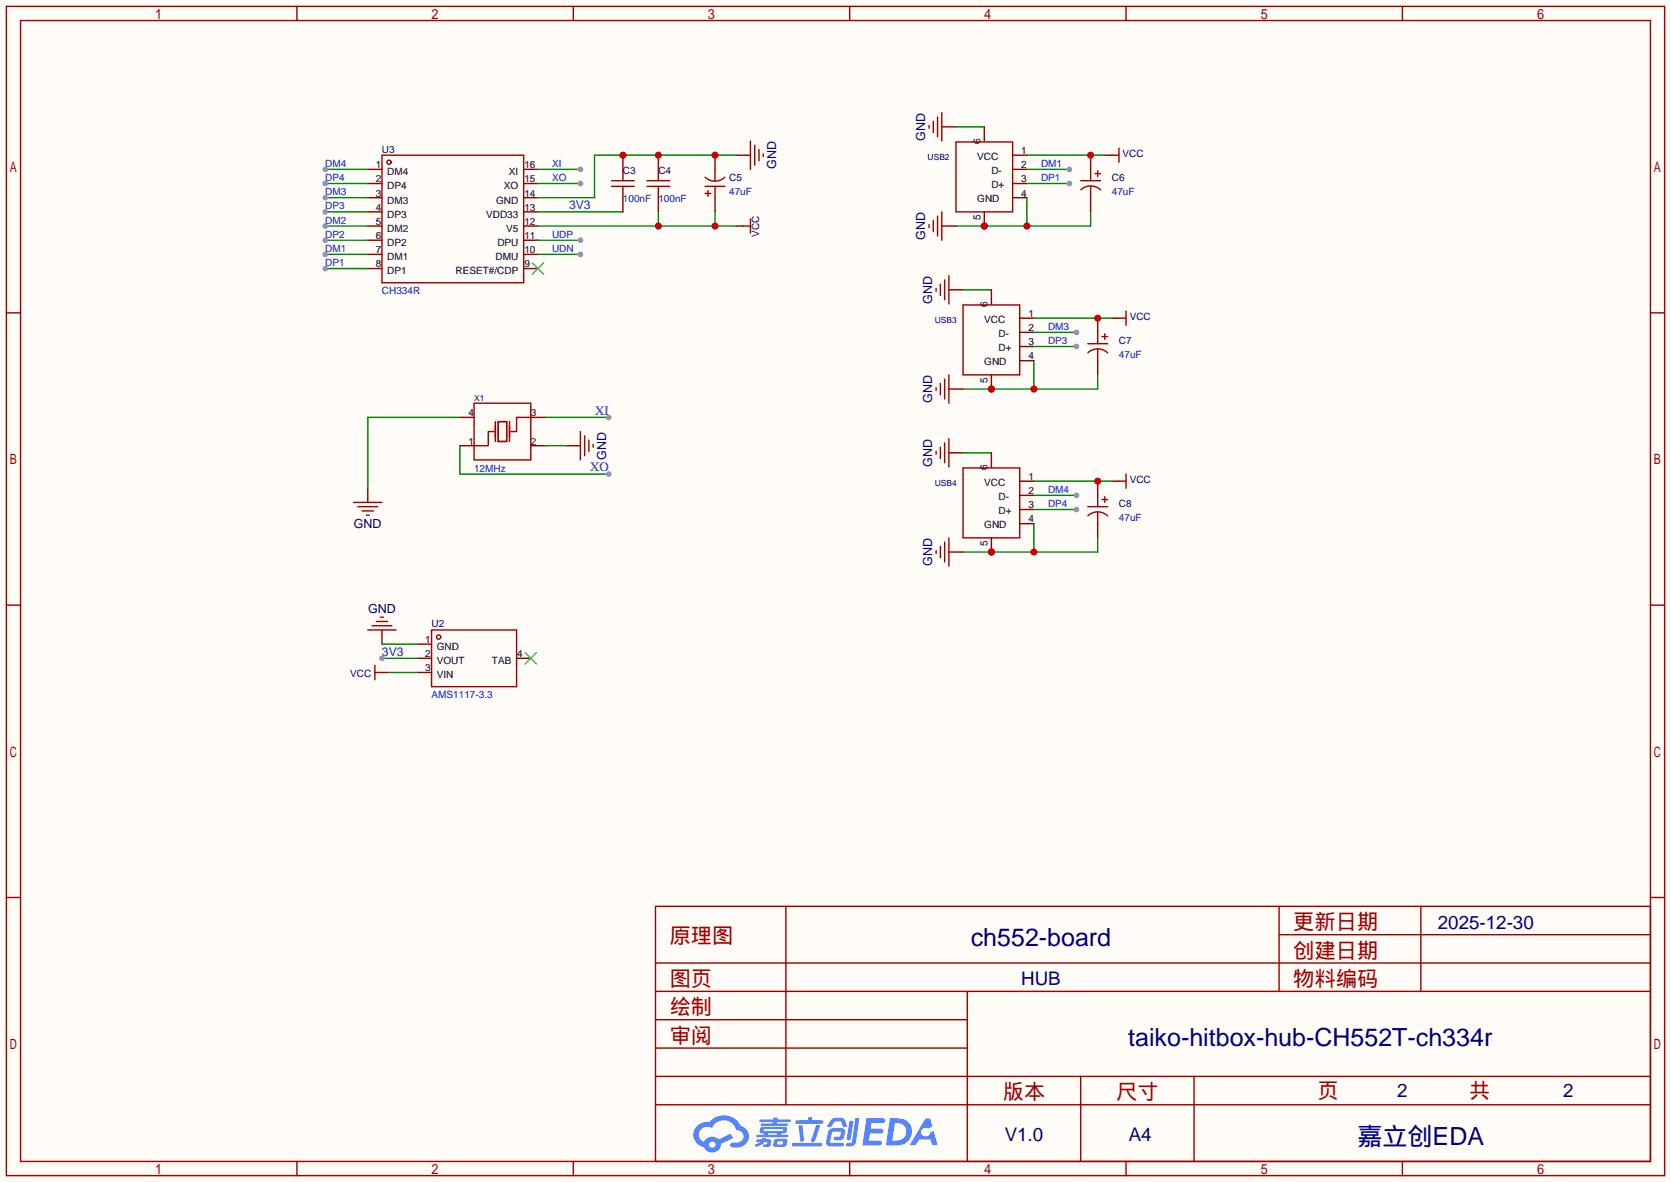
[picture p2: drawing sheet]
<svg xmlns="http://www.w3.org/2000/svg" width="299mm" height="212mm" viewBox="0 0 299 212" stroke-linecap="round" stroke-linejoin="round" font-family="sans-serif">
<path d="M0 0h299.5v211.8h-299.5z" fill="#fffcf7"/>
<g fill="none" stroke="#a10000" stroke-width=".25">
<path d="M1.1 1.1h297.2v209.6h-297.2zM3.7 3.7h292.1v204.5h-292.1zM53.2 1.1v2.6M102.7 1.1v2.6M152.3 1.1v2.6M201.8 1.1v2.6M251.3 1.1v2.6M1.1 56.1h2.6M295.8 56.1h2.5M1.1 108.5h2.6M295.8 108.5h2.5M1.1 160.8h2.6"/>
<path d="M117.5 162.4h178.3v45.8h-178.3zM117.5 177.7h178.3M117.5 172.6h178.3M140.8 162.4v35.6M173.4 177.7v30.5M229.2 162.4v15.3M229.2 167.5h66.6M254.6 162.4v15.3M295.8 160.8h2.5M117.5 182.8h55.9M117.5 198h178.3M117.5 192.9h178.3"/>
<path d="M117.5 187.8h55.9M193.7 192.9v15.3M214 192.9v15.3M53.2 208.2v2.5M102.7 208.2v2.5M152.3 208.2v2.5M201.8 208.2v2.5M251.3 208.2v2.5"/>
</g>
<g fill="#5487ff">
<path d="M155.3 200.4h2.1a.97 .97 0 0 1 1.3 .4 .53 .53 0 0 1-.7 .5h-1.8l-.2 1h1.9a.43 .43 0 0 1 .4 .5 .43 .43 0 0 1-.5 .3h-1.9l-.2 1.3h1.7a.45 .45 0 0 1 .6 .2 .45 .45 0 0 1-.2 .6l-3.2 .1z"/>
<path d="M165.9 200.5h.8l.4 1.4-.7 .4a.82 .82 0 0 0-1.2 .1 .82 .82 0 0 0 .1 1.1 .82 .82 0 0 0 1.2 0l.2-.5 .6-.3 .7 2.5h-.9l-.3-1h-2.1l-.6 1h-1.1z"/>
<path d="M152.2 200.9h.8l-.5 3.2a.36 .36 0 0 1-.4 .3 .36 .36 0 0 1-.3-.4z"/>
<path d="M153.3 200.4h.7l-.6 4.3a1.13 1.13 0 0 1-1.8 .6l.2-.4 .7-.1 .2-.2z"/>
<path d="M149 200.7l.6-.4h1a.77 .77 0 0 1 .9 .6l.3 .9-.2 .2h-.5l-.4-1h-.9a1.3 1.3 0 0 0-.8 .9l-.6 .1-.2-.2z"/>
<path d="M148.6 202.5l.5-.3h1.7a.66 .66 0 0 1 .6 .9l-.1 .4a.81 .81 0 0 1-.9 .9h-.7a.32 .32 0 0 1-.3-.4 .32 .32 0 0 1 .4-.3h.7l.3-.9-1.7 .1-.3 1.9h2.1a.32 .32 0 0 1 .4 .4 .32 .32 0 0 1-.4 .3l-2.3-.1-.5-.3v-.5z"/>
<path d="M142 204.8h5a.33 .33 0 0 1 .3 .4 .33 .33 0 0 1-.3 .3h-4.9l-.2-.2z"/>
<path d="M146.3 201.6h.7l-1 2.9a.36 .36 0 0 1-.4 .2 .36 .36 0 0 1-.3-.3z"/>
<path d="M143.1 201.7h.7l.3 2.6a.34 .34 0 0 1-.3 .3 .34 .34 0 0 1-.4-.2z"/>
<path d="M142.6 200.8h2.2l.1-.4 .1-.2h.6l-.1 .6h1.8a.32 .32 0 0 1 .3 .3 .32 .32 0 0 1-.4 .3h-4.5l-.1-.1z"/>
<path d="M135.6 204.2h.9l.1-.2 .7-.1-.1 .3h.9a.82 .82 0 0 1-.6 1.3h-.7v-.4l.7-.1v-.3h-.5l-.5 .4-1 .4-.2-.4 1-.4h-.8z"/>
<path d="M136.1 200.6h2.5v-.3h.8l-.1 .3h2.2l.2 .3-.2 .2h-2.3v.3h1.8l.2 .2-.2 .2h-4.5l-.2-.2 .1-.2h2l.1-.3h-2.3l-.1-.2z"/>
<path d="M159.5 200.4l-.7 4.9h1.6a2.47 2.47 0 0 0 2.9-1.7 2.47 2.47 0 0 0-1.4-3zM160.4 201.3a1.61 1.61 0 0 1 2 1.4 1.61 1.61 0 0 1-1.8 1.7h-.7z"/>
<path d="M136.3 202.2a.55 .55 0 0 0-.2 .7 .55 .55 0 0 0 .7 .2l.1 .3h-1.3v.4h5.5l.2-.2-.2-.2h-1.2l.2-.3a.7 .7 0 0 0 .8-.2 .7 .7 0 0 0 0-.9h-4.1zM136.9 202.4h3.3l.2 .1-.2 .2h-3.2l-.2-.1zM137.6 203.1h1.7l-.2 .3h-1.4z"/>
<path d="M138.8 204.3a1.05 1.05 0 0 0-.1 1.2 2.91 2.91 0 0 0 2.2-.2 .98 .98 0 0 0 0-1.2h-1.6zM139.4 204.6l.8-.1 .1 .1v.3l-.2 .2h-.8z"/>
<path d="M125 201.7a2.23 2.23 0 0 0-.7 2.3 2.23 2.23 0 0 0 1.8 1.6 1.58 1.58 0 0 0 1.8 .9 1.58 1.58 0 0 0 1.3-1.5l2.2-1-.5-.8-2.1 1a1.65 1.65 0 0 0-2.6 .5 1.45 1.45 0 0 1-.8-2 1.45 1.45 0 0 1 2-.7l.2 .1a2.3 2.3 0 0 1 2.3-1.3 2.3 2.3 0 0 1 2.1 1.7 1.12 1.12 0 0 1 1.2 1.1 1.12 1.12 0 0 1-1.1 1.2h-.7a.45 .45 0 0 0-.6 .3 .45 .45 0 0 0 .5 .6 2.26 2.26 0 0 0 2.9-2.5 2.04 2.04 0 0 0-1.5-1.4 3.3 3.3 0 0 0-5.5-.7l-1.2 .1zM127.1 205.2a.57 .57 0 0 1 1.1 0 .57 .57 0 0 1-1.1 0z"/>
</g>
<g fill="none" stroke="#a10000" stroke-width=".25">
<path d="M68.5 27.8h25.4v22.9h-25.4z"/>
<circle cx="69.7" cy="29.1" r=".38"/>
</g>
<g fill="none" stroke="#870000" stroke-width=".25">
<path d="M65.9 30.4h2.6M65.9 32.9h2.6M65.9 35.4h2.6M65.9 38h2.6M93.9 30.4h2.5M93.9 32.9h2.5M93.9 35.4h2.5M93.9 38h2.5M65.9 40.5h2.6M65.9 43.1h2.6M65.9 45.6h2.6M65.9 48.1h2.6"/>
<path d="M93.9 40.5h2.5M93.9 43.1h2.5M93.9 45.6h2.5M93.9 48.1h2.5"/>
</g>
<path d="M95.4 47.1l2 2M97.4 47.1l-2 2" fill="none" stroke="#3c3" stroke-width=".25"/>
<path d="M58.3 45.6h7.6" fill="none" stroke="#008700" stroke-width=".25"/>
<circle cx="58.3" cy="45.6" r=".51" fill="#999"/>
<path d="M58.3 40.5h7.6" fill="none" stroke="#008700" stroke-width=".25"/>
<circle cx="58.3" cy="40.5" r=".51" fill="#999"/>
<path d="M58.3 35.4h7.6" fill="none" stroke="#008700" stroke-width=".25"/>
<circle cx="58.3" cy="35.4" r=".51" fill="#999"/>
<path d="M58.3 30.4h7.6" fill="none" stroke="#008700" stroke-width=".25"/>
<circle cx="58.3" cy="30.4" r=".51" fill="#999"/>
<path d="M58.3 48.1h7.6" fill="none" stroke="#008700" stroke-width=".25"/>
<circle cx="58.3" cy="48.1" r=".51" fill="#999"/>
<path d="M58.3 43.1h7.6" fill="none" stroke="#008700" stroke-width=".25"/>
<circle cx="58.3" cy="43.1" r=".51" fill="#999"/>
<path d="M58.3 38h7.6" fill="none" stroke="#008700" stroke-width=".25"/>
<circle cx="58.3" cy="38" r=".51" fill="#999"/>
<path d="M58.3 32.9h7.6" fill="none" stroke="#008700" stroke-width=".25"/>
<circle cx="58.3" cy="32.9" r=".51" fill="#999"/>
<path d="M96.4 43.1h7.6" fill="none" stroke="#008700" stroke-width=".25"/>
<circle cx="104" cy="43.1" r=".51" fill="#999"/>
<path d="M96.4 45.6h7.6" fill="none" stroke="#008700" stroke-width=".25"/>
<circle cx="104" cy="45.6" r=".51" fill="#999"/>
<path d="M96.4 38h15.2M96.4 30.4h7.6" fill="none" stroke="#008700" stroke-width=".25"/>
<circle cx="104" cy="30.4" r=".51" fill="#999"/>
<path d="M132 40.5h1.2" fill="none" stroke="#870000" stroke-width=".25"/>
<path d="M134.5 39.2v2.6M133.2 40.5h1.3" fill="none" stroke="#a10000" stroke-width=".25"/>
<path d="M118 38v2.5M128.1 38v2.5M96.4 40.5h35.6" fill="none" stroke="#008700" stroke-width=".25"/>
<g fill="#c00">
<circle cx="118" cy="40.5" r=".63"/>
<circle cx="128.1" cy="40.5" r=".63"/>
</g>
<path d="M132 27.8h2.5" fill="none" stroke="#870000" stroke-width=".25"/>
<path d="M134.5 25.3v5.1M135.3 26v3.6M136 26.8v2M136.8 27.6v.5" fill="none" stroke="#a10000" stroke-width=".25"/>
<path d="M96.4 32.9h7.6M132 27.8h-25.4v7.6h-10.2" fill="none" stroke="#008700" stroke-width=".25"/>
<circle cx="104" cy="32.9" r=".51" fill="#999"/>
<path d="M168.8 22.7h2.5M168.8 40.5h2.5" fill="none" stroke="#870000" stroke-width=".25"/>
<path d="M166.5 22.5v.5M167.3 21.7v2M167.3 39.5v2M168 21v3.5M168 38.7v3.6M168.8 20.2v5.1M168.8 38v5.1M166.5 40.3v.5" fill="none" stroke="#a10000" stroke-width=".25"/>
<path d="M171.3 22.7h5.1M184 35.4v5.1M195.5 38v2.5h-24.2" fill="none" stroke="#008700" stroke-width=".25"/>
<g fill="#c00">
<circle cx="176.4" cy="40.5" r=".63"/>
<circle cx="184" cy="40.5" r=".63"/>
</g>
<path d="M170.1 51.9h2.5M170.1 69.7h2.5" fill="none" stroke="#870000" stroke-width=".25"/>
<path d="M167.8 51.7v.5M168.5 50.9v2.1M169.3 50.2v3.5M170.1 49.4v5.1M167.8 69.5v.5M168.5 68.7v2M169.3 67.9v3.6M170.1 67.2v5.1" fill="none" stroke="#a10000" stroke-width=".25"/>
<path d="M172.6 51.9h5.1M185.3 64.6v5.1M196.7 67.2v2.5h-24.1" fill="none" stroke="#008700" stroke-width=".25"/>
<g fill="#c00">
<circle cx="177.7" cy="69.7" r=".63"/>
<circle cx="185.3" cy="69.7" r=".63"/>
</g>
<path d="M170.1 98.9h2.5M170.1 81.2h2.5" fill="none" stroke="#870000" stroke-width=".25"/>
<path d="M169.3 79.4v3.5M170.1 78.6v5.1M167.8 80.9v.5M167.8 98.7v.5M168.5 80.1v2.1M168.5 97.9v2M169.3 97.2v3.5M170.1 96.4v5.1" fill="none" stroke="#a10000" stroke-width=".25"/>
<path d="M172.6 81.2h5.1M185.3 93.9v5M196.7 96.4v2.5h-24.1" fill="none" stroke="#008700" stroke-width=".25"/>
<g fill="#c00">
<circle cx="177.7" cy="98.9" r=".63"/>
<circle cx="185.3" cy="98.9" r=".63"/>
</g>
<path d="M184 32.9h7.6" fill="none" stroke="#008700" stroke-width=".25"/>
<circle cx="191.6" cy="32.9" r=".51" fill="#999"/>
<path d="M185.3 62.1h7.6" fill="none" stroke="#008700" stroke-width=".25"/>
<circle cx="192.9" cy="62.1" r=".51" fill="#999"/>
<path d="M185.3 91.3h7.6" fill="none" stroke="#008700" stroke-width=".25"/>
<circle cx="192.9" cy="91.3" r=".51" fill="#999"/>
<path d="M184 30.4h7.6" fill="none" stroke="#008700" stroke-width=".25"/>
<circle cx="191.6" cy="30.4" r=".51" fill="#999"/>
<path d="M185.3 59.6h7.6" fill="none" stroke="#008700" stroke-width=".25"/>
<circle cx="192.9" cy="59.6" r=".51" fill="#999"/>
<path d="M185.3 88.8h7.6" fill="none" stroke="#008700" stroke-width=".25"/>
<circle cx="192.9" cy="88.8" r=".51" fill="#999"/>
<path d="M198 27.8h1.3M199.3 57h1.2M199.3 86.2h1.2" fill="none" stroke="#870000" stroke-width=".25"/>
<path d="M199.3 27.8h1.2M200.5 26.5v2.6M200.5 57h1.3M201.8 55.8v2.5M200.5 86.2h1.3M201.8 85v2.5" fill="none" stroke="#a10000" stroke-width=".25"/>
<path d="M184 27.8h14M185.3 57h14M82.4 79.9v5.1h26.7M185.3 86.2h14" fill="none" stroke="#008700" stroke-width=".25"/>
<circle cx="109.1" cy="85" r=".51" fill="#999"/>
<path d="M97.7 74.8h11.4" fill="none" stroke="#008700" stroke-width=".25"/>
<circle cx="109.1" cy="74.8" r=".51" fill="#999"/>
<path d="M82.4 74.8h-16.5v12.7M97.7 79.9h3.8" fill="none" stroke="#008700" stroke-width=".25"/>
<path d="M111.6 27.8v2.6M111.6 35.4v2.6M82.4 74.8h2.6M82.4 79.9h2.6M95.1 74.8h2.6M95.1 79.9h2.6M101.5 79.9h2.5M65.9 87.5v2.5" fill="none" stroke="#870000" stroke-width=".25"/>
<g fill="none" stroke="#a10000" stroke-width=".25">
<path d="M85 72.3h10.1v10.1h-10.1zM88.5 77.3h-1v2.6h-2.5M88.8 75.6v3.5M89.3 75.6h1.5v3.5h-1.5zM91.3 75.6v3.5M95.1 74.8h-2.5v2.5h-1M104 77.3v5.1M104.8 78.1v3.6M105.5 78.9v2M106.3 79.6v.5M63.4 90h5.1M64.1 90.8h3.6"/>
<path d="M64.9 91.6h2M65.7 92.3h.5"/>
</g>
<circle cx="111.6" cy="27.8" r=".63" fill="#c00"/>
<path d="M109.6 33.4h4.1M109.6 32.4h4.1M111.6 30.4v2M111.6 33.4v2" fill="none" stroke="#a10000" stroke-width=".25"/>
<path d="M118 27.8v2.6M118 35.4v2.6" fill="none" stroke="#870000" stroke-width=".25"/>
<circle cx="118" cy="27.8" r=".63" fill="#c00"/>
<g fill="none" stroke="#a10000" stroke-width=".25">
<path d="M116 33.4h4M116 32.4h4M118 30.4v2M118 33.4v2M65.9 112.9h5.1M66.7 112.1h3.5M67.2 119.3v2.5M67.4 111.4h2.1M68.2 110.6h.5M77.3 112.9h15.3v10.2h-15.3zM67.2 120.5h1.3"/>
<circle cx="78.6" cy="114.2" r=".38"/>
</g>
<path d="M68.5 112.9v2.5M74.8 115.4h2.5M74.8 118h2.5M92.6 118h2.5M68.5 120.5h1.2M74.8 120.5h2.5" fill="none" stroke="#870000" stroke-width=".25"/>
<path d="M94.1 117l2 2M96.1 117l-2 2" fill="none" stroke="#3c3" stroke-width=".25"/>
<path d="M68.5 115.4h6.3M68.5 118h6.3M69.7 120.5h5.1" fill="none" stroke="#008700" stroke-width=".25"/>
<circle cx="68.5" cy="118" r=".51" fill="#999"/>
<path d="M171.3 25.4h10.2v12.6h-10.2z" fill="none" stroke="#a10000" stroke-width=".25"/>
<path d="M176.4 38v2.5M181.5 27.8h2.5M181.5 30.4h2.5M181.5 32.9h2.5M181.5 35.4h2.5" fill="none" stroke="#870000" stroke-width=".25"/>
<circle cx="176.4" cy="40.5" r=".63" fill="#c00"/>
<path d="M176.4 22.7v2.6M182.8 57h2.5M182.8 59.6h2.5M177.7 67.2v2.5M182.8 62.1h2.5M182.8 64.6h2.5" fill="none" stroke="#870000" stroke-width=".25"/>
<path d="M172.6 54.7h10.1v12.5h-10.1z" fill="none" stroke="#a10000" stroke-width=".25"/>
<circle cx="177.7" cy="69.7" r=".63" fill="#c00"/>
<path d="M177.7 51.9v2.6M177.7 96.4v2.5M182.8 86.2h2.5M182.8 88.8h2.5M182.8 91.3h2.5M182.8 93.9h2.5" fill="none" stroke="#870000" stroke-width=".25"/>
<path d="M172.6 83.9h10.1v12.5h-10.1z" fill="none" stroke="#a10000" stroke-width=".25"/>
<circle cx="177.7" cy="98.9" r=".63" fill="#c00"/>
<path d="M128.1 27.8v2.6M128.1 35.4v2.6M177.7 81.2v2.5" fill="none" stroke="#870000" stroke-width=".25"/>
<path d="M126.4 33.4h3.5" fill="none" stroke="#a10000" stroke-width=".25"/>
<circle cx="128.1" cy="27.8" r=".63" fill="#c00"/>
<path d="M126.4 31.7a2.54 2.54 0 0 0 3.5 .1M126.4 34.7h1M126.9 34.2v1M128.1 30.4v2M128.1 33.4v2M193.7 32.4h3.5" fill="none" stroke="#a10000" stroke-width=".25"/>
<path d="M195.5 27.8v2.6" fill="none" stroke="#870000" stroke-width=".25"/>
<circle cx="195.5" cy="27.8" r=".63" fill="#c00"/>
<path d="M195.5 35.4v2.6M196.7 57v2.6" fill="none" stroke="#870000" stroke-width=".25"/>
<path d="M193.7 34a2.54 2.54 0 0 1 3.5 0M195.5 30.4v2M195.5 33.4v2M196.2 31.1h1M196.7 30.6v1M194.9 61.6h3.6" fill="none" stroke="#a10000" stroke-width=".25"/>
<circle cx="196.7" cy="57" r=".63" fill="#c00"/>
<path d="M196.7 64.6v2.6M196.7 86.2v2.6" fill="none" stroke="#870000" stroke-width=".25"/>
<path d="M196.7 59.6v2M198 59.8v1M195 63.2a2.54 2.54 0 0 1 3.5 .1M196.7 62.6v2M197.5 60.3h1M194.9 90.8h3.6" fill="none" stroke="#a10000" stroke-width=".25"/>
<circle cx="196.7" cy="86.2" r=".63" fill="#c00"/>
<path d="M196.7 93.9v2.5" fill="none" stroke="#870000" stroke-width=".25"/>
<path d="M195 92.4a2.54 2.54 0 0 1 3.5 .1M196.7 88.8v2M196.7 91.8v2.1M197.5 89.5h1M198 89v1" fill="none" stroke="#a10000" stroke-width=".25"/>
<g font-size="4.5" fill="#000080">
<text x="174" y="169.6">ch552-board</text>
<text x="202.2" y="187.4">taiko-hitbox-hub-CH552T-ch334r</text>
<text x="243.3" y="205.2">嘉立创EDA</text>
</g>
<g font-size="3.8" fill="#a00000">
<text x="231.8" y="166.5">更新日期</text>
<text x="120" y="169.1">原理图</text>
<text x="231.8" y="171.6">创建日期</text>
<text x="120" y="176.7">图页</text>
<text x="231.8" y="176.7">物料编码</text>
<text x="120" y="181.8">绘制</text>
<text x="120" y="186.9">审阅</text>
<text x="179.7" y="197">版本</text>
<text x="200" y="197">尺寸</text>
<text x="236.1" y="196.8">页</text>
<text x="263.3" y="196.8">共</text>
</g>
<g font-size="3.4" fill="#000080">
<text x="257.7" y="166.4">2025-12-30</text>
<text x="183" y="176.6">HUB</text>
<text x="250.4" y="196.7">2</text>
<text x="280.1" y="196.7">2</text>
<text x="180.1" y="204.5">V1.0</text>
<text x="202.3" y="204.5">A4</text>
</g>
<g font-size="2.3" fill="#00f">
<text x="106.7" y="74.3">XI</text>
<text x="105.8" y="84.5">XO</text>
</g>
<g font-size="2.2" fill="#000080">
<text x="165.8" y="25.2" transform="rotate(-90 165.8 25.2)">GND</text>
<text x="139.1" y="30.3" transform="rotate(-90 139.1 30.3)">GND</text>
<text x="165.8" y="43" transform="rotate(-90 165.8 43)">GND</text>
<text x="167.1" y="54.4" transform="rotate(-90 167.1 54.4)">GND</text>
<text x="167.1" y="72.2" transform="rotate(-90 167.1 72.2)">GND</text>
<text x="108.6" y="82.4" transform="rotate(-90 108.6 82.4)">GND</text>
<text x="167.1" y="83.6" transform="rotate(-90 167.1 83.6)">GND</text>
<text x="63.4" y="94.7">GND</text>
<text x="167.1" y="101.4" transform="rotate(-90 167.1 101.4)">GND</text>
<text x="66" y="109.9">GND</text>
</g>
<g font-size="2.2" fill="#00f">
<text x="102" y="37.5">3V3</text>
<text x="68.5" y="117.5">3V3</text>
</g>
<g font-size="1.8" fill="#00f">
<text x="58.3" y="29.9">DM4</text>
<text x="98.9" y="29.9">XI</text>
<text x="186.6" y="29.9">DM1</text>
<text x="58.3" y="35">DM3</text>
<text x="58.3" y="32.4">DP4</text>
<text x="98.9" y="32.4">XO</text>
<text x="130.7" y="35">47uF</text>
<text x="186.6" y="32.4">DP1</text>
<text x="199.3" y="35">47uF</text>
<text x="58.3" y="40.1">DM2</text>
<text x="58.3" y="37.5">DP3</text>
<text x="111.6" y="36.3">100nF</text>
<text x="118" y="36.3">100nF</text>
<text x="58.3" y="45.1">DM1</text>
<text x="58.3" y="47.7">DP1</text>
<text x="58.3" y="42.6">DP2</text>
<text x="98.9" y="42.6">UDP</text>
<text x="98.9" y="45.1">UDN</text>
<text x="68.5" y="52.8">CH334R</text>
<text x="187.8" y="59.1">DM3</text>
<text x="187.8" y="61.7">DP3</text>
<text x="200.5" y="64.2">47uF</text>
<text x="85" y="84.5">12MHz</text>
<text x="187.8" y="88.3">DM4</text>
<text x="187.8" y="90.9">DP4</text>
<text x="200.5" y="93.4">47uF</text>
<text x="77.3" y="125.2">AMS1117-3.3</text>
</g>
<g font-size="1.8" fill="#000080">
<text x="68.5" y="27.4">U3</text>
<text x="201.2" y="28.1">VCC</text>
<text x="111.6" y="31.2">C3</text>
<text x="118" y="31.2">C4</text>
<text x="130.7" y="32.4">C5</text>
<text x="199.3" y="32.4">C6</text>
<text x="136.1" y="42.4" transform="rotate(-90 136.1 42.4)">VCC</text>
<text x="202.5" y="57.3">VCC</text>
<text x="200.5" y="61.7">C7</text>
<text x="202.5" y="86.5">VCC</text>
<text x="200.5" y="90.9">C8</text>
<text x="77.3" y="112.5">U2</text>
<text x="62.8" y="121.3">VCC</text>
</g>
<g font-size="1.8">
<text x="175.1" y="28.6">VCC</text>
<text x="175.7" y="25.8" transform="rotate(-90 175.7 25.8)">6</text>
<text x="183" y="27.6">1</text>
<text x="67.3" y="30.1">1</text>
<text x="67.3" y="32.7">2</text>
<text x="67.3" y="35.2">3</text>
<text x="69.4" y="31.4">DM4</text>
<text x="69.4" y="33.9">DP4</text>
<text x="90.3" y="33.9">XO</text>
<text x="91.2" y="31.4">XI</text>
<text x="94" y="35.2">14</text>
<text x="94" y="32.7">15</text>
<text x="94" y="30.1">16</text>
<text x="177.7" y="31.2">D-</text>
<text x="177.7" y="33.7">D+</text>
<text x="183" y="30.1">2</text>
<text x="183" y="32.7">3</text>
<text x="183" y="35.2">4</text>
<text x="67.3" y="37.8">4</text>
<text x="67.3" y="40.3">5</text>
<text x="69.4" y="36.5">DM3</text>
<text x="69.4" y="39">DP3</text>
<text x="69.4" y="41.6">DM2</text>
<text x="87.1" y="39">VDD33</text>
<text x="88.9" y="36.5">GND</text>
<text x="90.7" y="41.6">V5</text>
<text x="94" y="40.3">12</text>
<text x="94" y="37.8">13</text>
<text x="175.1" y="36.2">GND</text>
<text x="175.7" y="39.5" transform="rotate(-90 175.7 39.5)">5</text>
<text x="67.3" y="42.8">6</text>
<text x="67.3" y="45.4">7</text>
<text x="67.3" y="47.9">8</text>
<text x="69.4" y="44.1">DP2</text>
<text x="69.4" y="46.6">DM1</text>
<text x="88.8" y="46.6">DMU</text>
<text x="89.1" y="44.1">DPU</text>
<text x="94" y="47.9">9</text>
<text x="94" y="45.4">10</text>
<text x="94" y="42.8">11</text>
<text x="69.4" y="49.2">DP1</text>
<text x="81.7" y="49.2">RESET#/CDP</text>
<text x="176.4" y="57.8">VCC</text>
<text x="177" y="55" transform="rotate(-90 177 55)">6</text>
<text x="184.3" y="56.8">1</text>
<text x="184.3" y="59.3">2</text>
<text x="176.4" y="65.4">GND</text>
<text x="178.9" y="60.4">D-</text>
<text x="178.9" y="62.9">D+</text>
<text x="184.3" y="61.9">3</text>
<text x="184.3" y="64.4">4</text>
<text x="177" y="68.7" transform="rotate(-90 177 68.7)">5</text>
<text x="84" y="74.6">4</text>
<text x="95.1" y="74.6">3</text>
<text x="84" y="79.7">1</text>
<text x="95.1" y="79.7">2</text>
<text x="176.4" y="87">VCC</text>
<text x="177" y="84.2" transform="rotate(-90 177 84.2)">6</text>
<text x="178.9" y="89.6">D-</text>
<text x="184.3" y="86">1</text>
<text x="184.3" y="88.6">2</text>
<text x="176.4" y="94.7">GND</text>
<text x="178.9" y="92.1">D+</text>
<text x="184.3" y="91.1">3</text>
<text x="184.3" y="93.6">4</text>
<text x="177" y="97.9" transform="rotate(-90 177 97.9)">5</text>
<text x="76.2" y="115.2">1</text>
<text x="76.2" y="117.8">2</text>
<text x="78.3" y="116.5">GND</text>
<text x="78.3" y="119">VOUT</text>
<text x="88.2" y="119">TAB</text>
<text x="92.7" y="117.8">4</text>
<text x="76.2" y="120.3">3</text>
<text x="78.3" y="121.6">VIN</text>
</g>
<g font-size="1.5" fill="#000080">
<text x="166.2" y="28.6">USB2</text>
<text x="167.5" y="57.8">USB3</text>
<text x="85" y="71.8">X1</text>
<text x="167.5" y="87.1">USB4</text>
</g>
</svg>
